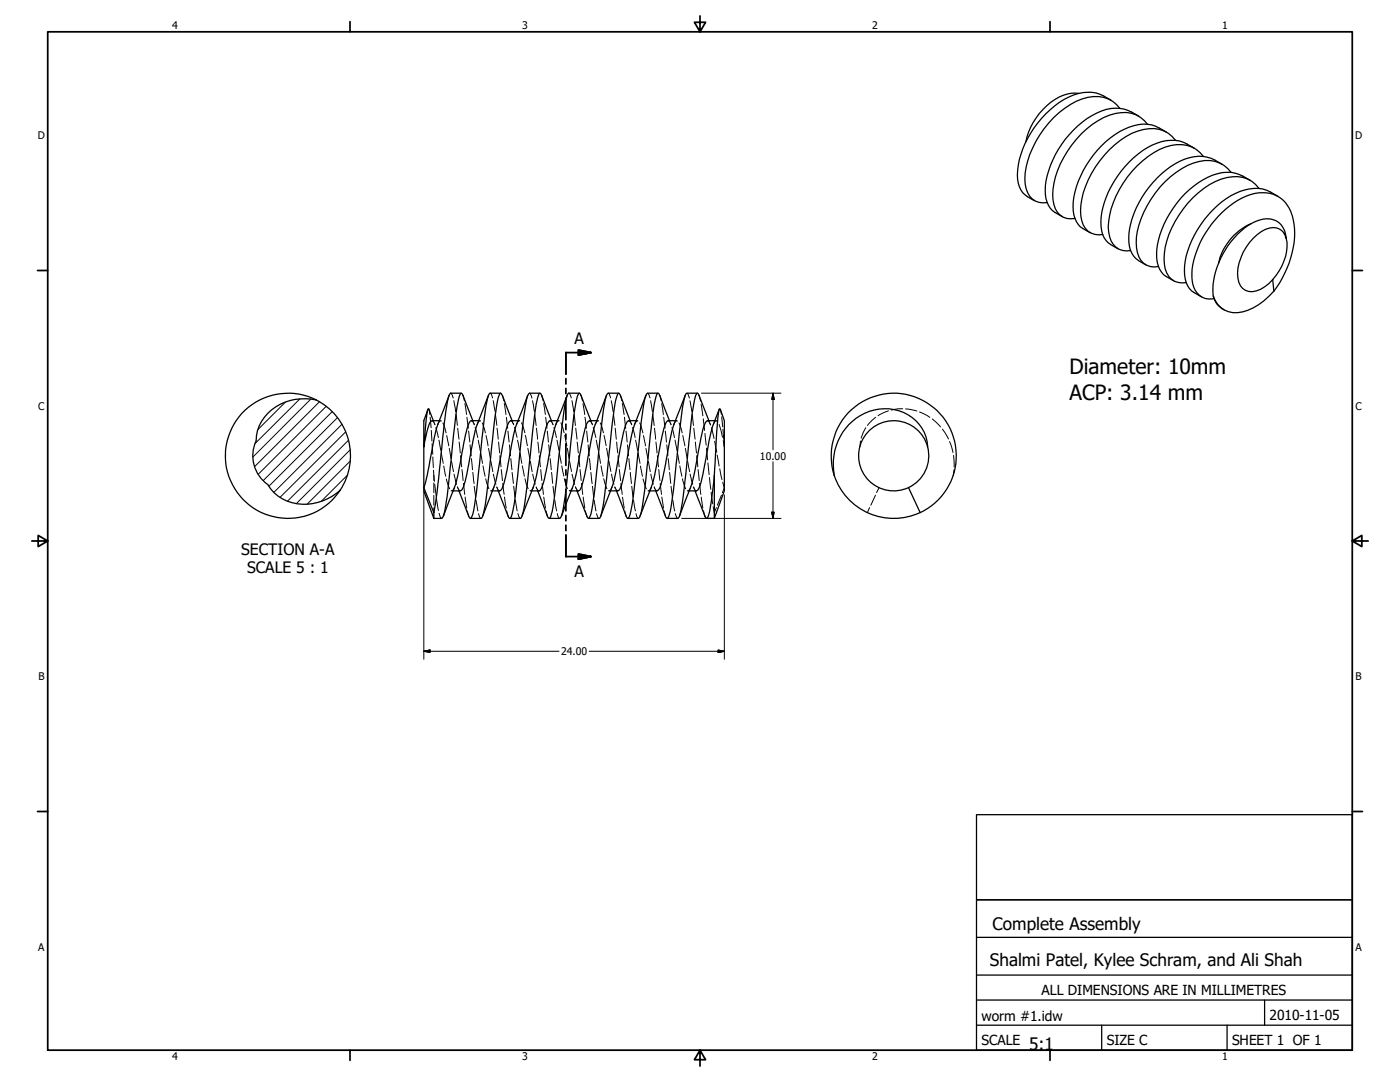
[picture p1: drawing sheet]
<svg xmlns="http://www.w3.org/2000/svg" width="559mm" height="432mm" viewBox="0 0 559 432" stroke-linecap="round" stroke-linejoin="round" font-family="sans-serif">
<!-- layer: Visible (ANSI) -->
<g fill="none" stroke="#000" stroke-width=".51">
<path d="M430.6 37.3a16.7 16.7 0 0 0-14.3 6.4 25.5 25.5 0 0 0-6.8 12.8M443.5 40a16.2 16.2 0 0 0-18.8-.3 39.6 39.6 0 0 0-18.5 28.1 10.4 10.4 0 0 0 3.8 10.6M447 43.2a12.6 12.6 0 0 0-15.1-3.7 38.2 38.2 0 0 0-22.8 31.9 8.9 8.9 0 0 0 5.6 9.4h3.3M451.5 44.7a15.3 15.3 0 0 0-15.7 1.5 38.6 38.6 0 0 0-18.6 29.8 10 10 0 0 0 6.9 10.5M451.5 44.6l3 1.8M458.1 49.7a12.3 12.3 0 0 0-15.1-3.8 38.2 38.2 0 0 0-22.8 31.8 8.7 8.7 0 0 0 5.6 9.5h3.3M465.6 52.8a15.2 15.2 0 0 0-9.4-3.3 27.9 27.9 0 0 0-18.2 10.5 35 35 0 0 0-9.6 24.1 9.7 9.7 0 0 0 6.8 8.8M469.2 56a12.4 12.4 0 0 0-15.1-3.7 37.8 37.8 0 0 0-20.8 22.1 21.7 21.7 0 0 0-.9 15.4 7 7 0 0 0 7.8 3.8M476.8 59.2a16 16 0 0 0-18.8-.3 40.1 40.1 0 0 0-18.5 28 11.9 11.9 0 0 0 2.8 9.9l1 .7M410 78.4l2.9 1.7M480.3 62.4a12.6 12.6 0 0 0-15.1-3.7 38.4 38.4 0 0 0-22.9 31.9 9.4 9.4 0 0 0 4.3 8.8l3 .7 1.7-.1M487.9 65.6a15.8 15.8 0 0 0-18.8-.3 38.8 38.8 0 0 0-18.6 29.9 10.1 10.1 0 0 0 6.9 10.5"/>
<path d="M491.4 68.8a12.3 12.3 0 0 0-15.1-3.7 38.9 38.9 0 0 0-22.7 29.6 12.1 12.1 0 0 0 2.9 10.4 6.9 6.9 0 0 0 5.9 1.3M499 71.9a14.5 14.5 0 0 0-13.1-2.6 36.6 36.6 0 0 0-22.2 22.3 21.7 21.7 0 0 0-1.3 14.8 9.3 9.3 0 0 0 6.1 5.7M502.5 75.2a11.6 11.6 0 0 0-12.9-4.3 32.7 32.7 0 0 0-19.1 15 29.7 29.7 0 0 0-5.4 21.4 7 7 0 0 0 8.4 5.5M510.1 78.4a16 16 0 0 0-18.8-.3 40.1 40.1 0 0 0-18.5 28 12.1 12.1 0 0 0 2.8 10l4 2.4M443.3 97.6l3 1.7M499.2 89.3a22.5 22.5 0 0 0-12.8 15.7M513.4 95.2a19 19 0 0 1-5.4 16.4M484.3 118.1a7.5 7.5 0 0 0 3.4 5M508 111.6a11.3 11.3 0 0 1-9.5 4.7 6.3 6.3 0 0 1-4.5-7.2 21.5 21.5 0 0 1 11.1-17.6 5.5 5.5 0 0 1 8.3 3.7 7.7 7.7 0 0 0-10.7-7.4 29.1 29.1 0 0 0-16.2 17 26.9 26.9 0 0 0-2.2 13.3 9.3 9.3 0 0 0 11.7 6.4 25.1 25.1 0 0 0 12.4-8.3M508 111.6l.4 4.6M508.4 116.2a38.7 38.7 0 0 0 8.1-26.7 13.3 13.3 0 0 0-9.6-12.3 19.9 19.9 0 0 0-16 4.9 38.5 38.5 0 0 0-15.2 27 9.5 9.5 0 0 0 4.4 9.6 7.1 7.1 0 0 0 4.5 .5M487.7 123.2l.9 .4"/>
<path d="M126.2 159.6a20.2 20.2 0 0 0-22.8 10.4l-.7 2-.5 4M179.3 157.8l-5.2 13.8-3.5 17.9-1.4 5.1 4 10M184.1 156.9h-4.2a9.3 9.3 0 0 0-1.7 5.5l-3.8 34.2-1.2 8M194.9 157.8l-2.2 5.8a49.7 49.7 0 0 0-4.3 14.5l-1.3 6.9a29.8 29.8 0 0 1-2.9 10.6l-3.4 .3M199.8 156.9l-4.5 .2a41.2 41.2 0 0 0-2.3 12.7 493 493 0 0 1-4.3 35.4l-.5 1.4-.6 .2-.5-.8-3.9-10.1M200.5 157.9l-.5-.9-.5 .2a78.9 78.9 0 0 0-3 18.8l-1.9 18a45.8 45.8 0 0 1-2.3 12.8l-4.5 .1M200.5 157.8l3.9 10.1M210.6 157.8l-2.1 5.8a42.7 42.7 0 0 0-3.6 10.3l-2.5 13.4a26.2 26.2 0 0 1-2.5 8.3l-.4 .3h-3M211.3 157l-.2 .1a32.2 32.2 0 0 0-2.2 10.5l-.2 2.3a412.8 412.8 0 0 1-4.3 35.3 1.55 1.55 0 0 1-1.1 1.7l-4.4-11M211.3 156.9h4.2M216.2 157.9l-.5-.9h-.3a25.9 25.9 0 0 0-2.1 9.4l-.6 4.5a333.2 333.2 0 0 1-4.2 34.7l-.8 1.3h-4.2M216.2 157.8l3.9 10.1"/>
<path d="M226.4 157.8l-5.4 14.3-2.9 15.2a27.2 27.2 0 0 1-2.5 8.4l-3.3 .2M231.3 156.9h-4.3a18 18 0 0 0-2.1 8.6l-.6 4.3a402 402 0 0 1-4.2 35.4l-.5 1.4-.5 .2-.6-.8-3.9-10.1M242.1 157.8l-4.9 12.8-2.8 13.3a39.9 39.9 0 0 1-3.1 11.8l-3.3 .2M247 156.9l-4.5 .2a53.1 53.1 0 0 0-2.7 15.1l-2.1 20.6a61.7 61.7 0 0 1-2.4 13.8l-.3 .2-.5-.2-4.2-10.7M257.8 157.8l-5.1 13.5-2.8 13.7a29.3 29.3 0 0 1-2.7 10.5l-.6 .4h-3M258.4 157l-.2 .1a53.1 53.1 0 0 0-2.7 15.1l-2.1 20.6a57.8 57.8 0 0 1-2.4 13.8l-.6 .3-.2-.3-4.1-10.7M258.4 156.9h4.2M263.3 157.9l-.5-.9h-.3a24.7 24.7 0 0 0-2.1 9.5l-.5 4.4a353.7 353.7 0 0 1-4.3 34.7l-.8 1.3h-4.2M263.3 157.8l3.9 10.1M273.5 157.8l-2.2 5.8a53.3 53.3 0 0 0-4.4 14.5l-1.7 9.2a21.7 21.7 0 0 1-2.5 8.3l-3.3 .3M274.1 157l-.2 .1a41.2 41.2 0 0 0-2.4 12.7 431.7 431.7 0 0 1-4.3 35.4 1.62 1.62 0 0 1-1 1.7l-4.5-11M274.1 156.9h4.3"/>
<path d="M102.2 176a14 14 0 0 0 4.7 17.4 17.9 17.9 0 0 0 23.8 5.7l5.1-3.5M170.8 163.4l-1.6 4.5v28l4 11M173 167.9l-1.9-4.8a6.5 6.5 0 0 0-1 4.3l-.9 10.9a26.8 26.8 0 0 1 2.8-10.2l3.3-.2M188.7 167.9l-4.4-10.9a1.53 1.53 0 0 0-1.1 1.6 410.6 410.6 0 0 0-4.3 35.4 56.5 56.5 0 0 1-2.1 12.3l-.5 .6h-3.1M191.1 167.9l-3.2 .1a20.5 20.5 0 0 0-2.7 8.5l-3.3 16.7-4.9 12.8M206.8 167.9h-3a8.6 8.6 0 0 0-2.3 5.6l-3.1 16.4a45.5 45.5 0 0 1-3.5 10.3l-2.2 5.8M222.4 167.9l-3.3 .2a21.7 21.7 0 0 0-2.5 8.4l-2.9 15.2-.8 2.8-4.6 11.5M235.8 167.9l-4.4-10.9a1.73 1.73 0 0 0-1.1 1.7l-1.1 5.8-.7 6.4a397.2 397.2 0 0 1-4.3 34.7l-.8 1.3h-4.2M238.2 167.9l-3.4 .2a19.7 19.7 0 0 0-2.5 8.4l-3.3 16.8-4.9 12.7M251.5 167.9l-3.9-10.1-.5-.8a1.61 1.61 0 0 0-1 1.6 477.5 477.5 0 0 0-4.6 37.7 37.6 37.6 0 0 1-2.1 10.5l-4.5 .1M253.9 167.9l-3.1 .1-.5 .3a86 86 0 0 0-4 17.4l-1.6 7.6-4.9 12.7M269.6 167.9l-3.2 .1a22.2 22.2 0 0 0-2.9 9.6l-2.7 14.1-5.3 14.3"/>
<path d="M283 167.9l-4.2-10.7-.3-.2-.5 .2a71 71 0 0 0-2.7 16.2l-2.4 22.8a32.2 32.2 0 0 1-2.1 10.6l-4.5 .1M285.3 167.9h-2.9a8.6 8.6 0 0 0-2.3 5.6l-3.2 16.4a42.7 42.7 0 0 1-3.5 10.3l-2.2 5.8M287.1 163.3a49.2 49.2 0 0 0-4.1 12.6l-1.6 9.1a34.7 34.7 0 0 1-3 10.6l-.4 .3h-2.9M370.3 178.3a16.7 16.7 0 0 0-21.4-14.7 22.1 22.1 0 0 0-15.9 26.2M285.1 189.8l-.9 8.2a18.9 18.9 0 0 1-2.1 8.9l-.5-.4-4.2-10.6M285.1 189.8l1-17.5a26 26 0 0 1 1.2-9.2l1.8 4.8v28l-4 11M285.1 189.8v17.1M333 189.8a25 25 0 0 1 14.9-31.3 25 25 0 0 1 31.9 13.8 25 25 0 0 1-12.5 32.3l-4.7-10M333 189.8a25 25 0 0 0 34.2 14.8M173.2 204.6v2.3M282 206.9h3.1"/>
<circle cx="114.9" cy="181.9" r="25"/>
<circle cx="356.7" cy="181.9" r="14"/>
</g>
<!-- layer: Hidden (ANSI) -->
<g fill="none" stroke="#000" stroke-width=".4">
<path d="M179.9 156.9l1 1.9M181.2 159.9l.7 4.4M184.8 157.8l.6 2.2M195.6 156.9l.5 .4 .5 1.5M196.8 159.9l.8 4.4M200.5 157.9l.6 2.1M211.3 157l.5 .4 .5 1.5M212.5 160l.8 4.3M216.2 157.9l.6 2.1M227 156.9l1 1.9M228.3 159.9l.7 4.4M231.9 157.8l.6 2.2"/>
<path d="M242.8 156.9l.4 .4 .5 1.5M244 159.9l.7 4.4M247.6 157.8l.6 2.2M258.4 157l.7 .8 .4 1M259.7 159.9l.7 4.4M263.3 157.9l.6 2.1M274.1 157l.5 .4 .5 1.5M275.4 160l.8 4.3M279 157.8l.7 2.3M171.2 163.3l.4 2.1M171.7 166.5l.4 4.2M172.1 171.8l.3 4.2"/>
<path d="M172.4 168l.6 .3 .6 1.2M172.5 177.1l.2 4.2M173 167.9l.2 .5M173.4 168.8l.1 .6M174 170.6l1 4M175.2 175.6l.8 4.2M175.3 167.9h.2M175.7 167.9h.2M176.1 168a.83 .83 0 0 0-1 .7l-.3 .7M176.8 168.8l1.3 4M178.3 173.8l.8 4.1M179.3 178.9l.7 4.2"/>
<path d="M182.1 165.4l.5 4.3M182.7 170.9l.5 4.4M183.3 176.4l.4 4.4M185.5 161l.7 4.4M186.4 166.5l.5 4.4M187 172l.5 4.4M187.6 177.5l.5 4.4M188.2 167.9l.5 .4 .7 1.2M188.7 167.9l.2 .5M189.1 168.8l.2 .6M189.7 170.5l1 4.1M190.9 175.6l.7 4.2"/>
<path d="M191.1 167.9h.2M191.5 167.9h.1M191.8 168l-.8 .3-.5 1.1M192.5 168.8l1.2 4M194 173.8l.8 4.1M195 178.9l.8 4.2M197.7 165.4l.6 4.3M198.4 170.9l.5 4.4M199 176.4l.5 4.4M201.3 161l.6 4.4M202.1 166.6l.5 4.3M202.8 172l.4 4.4"/>
<path d="M203.3 177.5l.5 4.4M203.8 167.9l.6 .4 .6 1.2M204.4 167.9l.2 .5M204.8 168.8l.2 .6M205.4 170.5l1 4.1M206.6 175.6l.8 4.1M206.8 167.9h.1M207.1 167.9h.2M207.5 168l-.7 .3-.6 1.1M208.2 168.7l1.3 4M209.7 173.7l.8 4.2M210.7 178.9l.8 4.1"/>
<path d="M213.4 165.4l.6 4.4M214.1 170.9l.5 4.4M214.7 176.4l.4 4.4M217 161l.7 4.4M217.8 166.6l.5 4.3M218.4 172l.5 4.4M219 177.5l.5 4.4M219.5 168l.6 .3 .7 1.2M220.1 167.9l.2 .5M220.5 168.8l.2 .6M221.1 170.6l1 4M222.3 175.6l.8 4.1"/>
<path d="M222.4 167.9h.2M222.8 167.9h.2M223.2 168l-.8 .3-.5 1.1M223.9 168.7l1.3 4M225.4 173.7l.9 4.2M226.4 178.9l.7 4.1M229.2 165.4l.5 4.4M229.8 170.9l.5 4.4M230.4 176.4l.4 4.4M232.7 161l.7 4.4M233.5 166.5l.6 4.4M234.2 172l.4 4.4"/>
<path d="M234.8 177.5l.4 4.4M235.3 168l.5 .3 .7 1.2M235.8 167.9l.2 .5M236.2 168.8l.2 .6M236.8 170.6l1 4M238 175.6l.8 4.2M238.2 167.9h.2M238.6 167.9h.2M239 168h-.6l-.8 1.4M239.6 168.8l1.3 3.9M241.1 173.7l.8 4.2M242.1 178.9l.8 4.1"/>
<path d="M244.9 165.4l.5 4.3M245.6 170.9l.4 4.4M246.1 176.4l.5 4.4M248.4 161l.7 4.4M249.2 166.5l.5 4.4M249.9 172l.4 4.4M250.4 177.5l.5 4.4M251 168l.5 .3 .7 1.2M251.5 167.9l.2 .5M251.9 168.8l.2 .6M252.5 170.6l1 4M253.7 175.6l.8 4.2"/>
<path d="M253.9 167.9h.2M254.3 167.9h.1M254.6 168l-.5 .1-.8 1.3M255.3 168.8l1.3 4M256.8 173.8l.8 4.1M257.8 178.9l.8 4.2M260.5 165.4l.6 4.4M261.2 170.9l.5 4.4M261.8 176.4l.5 4.4M264.1 161.1l.7 4.3M264.9 166.6l.5 4.3M265.6 172l.5 4.4"/>
<path d="M266.1 177.5l.5 4.4M266.7 167.9l.8 .8 .3 .8M267.2 167.9l.2 .5M267.6 168.8l.2 .6M268.2 170.6l1 4M269.4 175.6l.8 4.2M269.6 167.9h.2M269.9 167.9h.2M270.4 168l-.8 .3-.6 1.1M271 168.8l1.3 4M272.5 173.8l.9 4.1M273.6 178.9l.7 4.2"/>
<path d="M276.3 165.4l.5 4.4M276.9 170.9l.5 4.4M277.6 176.4l.4 4.4M279.8 161.3l.7 4.6M280.7 167.1l.5 4.7M281.4 173l.5 4.7M282 178.8l.4 4.7M282.4 167.9l.6 .4 .7 1.4M283 167.9l.1 .5M283.3 168.8l.2 .6M284 170.7l1 4.3M285.2 176.1l.9 4.4"/>
<path d="M285.3 167.9h.2M285.7 167.9h.2M286.4 168.3l-.8-.3-.9 1.4M287 169.4l1.4 5.1M287.5 163.4l.4 2M288 166.4l.5 4M288.5 171.3l.4 4M288.7 175.8l.4 2.5-.1-2M343.5 176l-.3 2.3M345.6 170.7l-1.9 4.2M349.5 166.6l-3.2 3.2M354.6 164l-4.1 1.9"/>
<path d="M360.3 163.1l-4.6 .5M361.4 163.2l4.6 .8M367 164.4l4.2 2.2M372.1 167.2l3.3 3.2M376.2 171.3l2.4 3.9M379 176.2l1.4 4.4M172.8 182.4l.2 4.2M173 187.6l.2 2.2M173.2 189.8l.2 2.3M173.2 189.8v2M173.2 192.7v4M173.2 197.7v3.9"/>
<path d="M173.5 193.3l.6 4.6M174.2 199.1l.8 4.6M176.1 180.8l.8 4.1M177.1 186l.8 4.1M178.2 191.1l1.3 4M180.2 184.1l.8 4.1M180.3 195.9h.2M180.7 195.9h.1M181.2 189.2l1 4.1M181.4 194.4l-.6 1.1-.7 .3M182.6 194.2l.6 1.3 .6 .3M182.6 194.5l.2 .4"/>
<path d="M183 195.5l.2 .4M183.8 181.9l.5 4.4M184.4 187.4l.4 4.4M185 192.9l.5 4.4M185.7 198.4l.6 4.4M188.2 183l.4 4.5M188.7 188.5l.5 4.5M189.3 194.1l.6 4.3M190 199.6l.8 4.3M191.8 180.8l.8 4.1M192.8 185.9l.8 4.2M193.9 191.1l1.2 4"/>
<path d="M196 184.1l.7 4.1M196 195.9h.2M196.3 195.9h.2M196.9 189.2l1 4.1M197.1 194.4l-.8 1.4h-.5M198.2 194.3l.7 1.3 .6 .3M198.3 194.5l.2 .4M198.7 195.5l.2 .4M199.5 181.9l.5 4.4M200.1 187.4l.5 4.4M200.7 192.9l.5 4.4M201.4 198.4l.7 4.4"/>
<path d="M203.9 183l.4 4.5M204.4 188.5l.5 4.4M205 194.1l.5 4.3M205.7 199.5l.7 4.4M207.6 180.8l.7 4.1M208.5 185.9l.8 4.2M209.5 191.1l1.3 3.9M211.6 184.1l.8 4.1M211.7 195.9h.2M212.1 195.9h.2M212.6 189.2l1 4.1M212.9 194.5l-.6 1-.8 .3"/>
<path d="M214 194.3l.6 1.2 .6 .4M214.1 194.5l.1 .4M214.4 195.5l.2 .4M215.3 181.9l.4 4.4M215.8 187.4l.5 4.4M216.4 192.9l.5 4.4M217 198.4l.7 4.4M219.6 183l.4 4.5M220.2 188.5l.4 4.4M220.7 194.1l.6 4.3M221.4 199.5l.8 4.4M223.3 180.8l.7 4.1"/>
<path d="M224.2 185.9l.8 4.1M225.2 191l1.3 4M227.3 184l.8 4.2M227.4 195.9h.2M227.8 195.9h.2M228.3 189.2l1.1 4.1M228.5 194.5l-.8 1.3h-.5M229.7 194.2l.6 1.3 .6 .4M229.7 194.5l.2 .4M230.1 195.5l.2 .4M230.9 181.9l.5 4.4M231.5 187.4l.5 4.4"/>
<path d="M232.1 192.9l.5 4.4M232.8 198.4l.6 4.4M235.3 183l.4 4.5M235.8 188.5l.5 4.5M236.5 194.1l.5 4.3M237.2 199.6l.7 4.3M239 180.8l.7 4.1M239.9 185.9l.8 4.2M241 191.1l1.3 4M243.1 184.1l.7 4.1M243.1 195.9h.2M243.5 195.9h.1"/>
<path d="M244 189.2l1 4.1M244.2 194.4l-.5 1.1-.8 .3M245.4 194.2l1.2 1.7M245.4 194.5l.2 .4M245.8 195.5l.3 .4M246.7 181.9l.4 4.4M247.2 187.4l.5 4.4M247.8 192.9l.5 4.4M248.5 198.4l.7 4.4M251 183l.5 4.5M251.6 188.5l.4 4.5M252.2 194.1l.5 4.3"/>
<path d="M252.9 199.5l.7 4.4M254.7 180.8l.8 4.1M255.7 186l.8 4.1M256.7 191.1l1.3 4M258.8 184.1l.7 4.1M258.8 195.9h.2M259.2 195.9h.2M259.8 189.2l.9 4.1M260 194.4l-.6 1.1-.8 .3M261.1 194.2l.3 .9 .9 .7M261.2 194.5l.2 .4M261.6 195.5l.1 .4"/>
<path d="M262.4 181.9l.4 4.4M263 187.4l.4 4.4M263.5 192.9l.5 4.4M264.2 198.4l.7 4.4M266.7 183l.4 4.5M267.3 188.5l.4 4.4M267.8 194.1l.6 4.3M268.5 199.5l.8 4.4M270.4 180.8l.7 4.1M271.3 185.9l.9 4.2M272.4 191.1l1.3 4M274.4 184.1l.9 4.1"/>
<path d="M274.5 195.9h.2M274.9 195.9h.2M275.5 189.2l1 4.1M275.7 194.4l-.9 1.4h-.4M276.8 194.3l.6 1.3 .6 .3M276.9 194.5l.2 .4M277.2 195.5l.2 .4M278.1 181.9l.4 4.4M278.6 187.4l.5 4.4M279.2 192.9l.5 4.4M279.9 198.4l.6 4.4M282.6 184.7l.5 4.7"/>
<path d="M283.2 190.6l.5 4.7M283.8 196.4l.7 4.7M286.3 181.6l.7 4.4M287.3 187.1l.9 4.3M288 197.6l-1.7 4M288.5 192.5a4.4 4.4 0 0 1-.1 4.1M349.4 197.6l-1.8 4M350.8 194.6l-.9 2M380.6 181.7l.2 4.7M380.7 187.5l-.2 2.3M173.2 202.6v2M175.3 204.9l.4 1.3 .6 .7"/>
<path d="M186.5 203.9l.6 2.1M191 205l.5 1.5 .5 .4M202.2 203.8l.6 2.2M206.7 205l1 1.9M217.9 203.8l.6 2.2M222.4 205l.5 1.5 .5 .4M233.6 203.8l.7 2.2M238.1 205l.5 1.5 .5 .4M249.4 203.9l.5 2.1M253.9 205l.2 1 .7 .9M265 203.8l.6 2.2M269.6 205l.9 1.9"/>
<path d="M280.8 203.8l.6 2.2M284.7 202.2l.4 2.4 .8-2M347.1 202.6l-.9 2"/>
</g>
<!-- layer: Section Line (ANSI) -->
<g fill="none" stroke="#000" stroke-width=".7">
<path d="M230.9 139.7l5 1-5 1zM225.9 151.1v2.1M225.9 155v2.1M225.9 158.9v8.6M235.9 140.7h-10v8.6M225.9 169.3v2.1M225.9 173.2v2.1M225.9 177.1v8.6M225.9 187.5v2.1M225.9 191.4v2.1M225.9 195.3v8.6M225.9 205.7v2.1"/>
<path d="M225.9 209.6v2.2M225.9 213.6v8.5h10M230.9 221.1l5 1-5 1z"/>
</g>
<path d="M230.9 141.7l5-1zM230.9 139.7l5 1-5 1zM230.9 223.1l5-1zM230.9 221.1l5 1-5 1z" fill="#000" stroke="#000" stroke-width=".7"/>
<!-- layer: Border (ANSI) -->
<g fill="none" stroke="#000" stroke-width=".7">
<path d="M19 12.7h520.8v406.4h-520.8zM139.7 8.6v4.1M279.4 6.3v6.4l-2.2-3.8h4.4l-2.2 3.8M419.1 8.6v4.1M15 107.9h4M539.8 107.9h4M12.7 215.9h6.3l-3.8-2.2v4.4l3.8-2.2M539.8 215.9l3.8 2.2v-4.4l-3.8 2.2h6.3M15 323.8h4M539.8 323.8h4M139.7 419.1v4.1M279.4 419.1l2.2 3.8h-4.4l2.2-3.8v6.3"/>
<path d="M419.1 419.1v4.1"/>
</g>
<!-- layer: Title (ANSI) -->
<path d="M389.8 325.1h150v34h-150zM389.8 359.1h150v60h-150zM389.8 374.1h150M389.8 399.1h150M389.8 389.1h150M504.8 399.1v10M389.8 409.1h150M439.7 409.1v10M489.8 409.1v10" fill="none" stroke="#000" stroke-width=".51"/>
<!-- layer: Hatch (ANSI) -->
<g fill="none" stroke="#000" stroke-width=".4">
<path d="M119.7 159.2l-17.8 17.8M124.1 159.3l-23.1 23.1M113.9 160.5l-11 10.9M127.5 160.3l-25.8 25.9M130.2 162.2l-27.1 27.1M132.6 164.3l-27.6 27.5M134.7 166.7l-27.4 27.4M136.5 169.4l-27.2 27.1M138 172.3l-26.2 26.2M139.1 175.7l-24.4 24.3M139.8 179.5l-21.5 21.5M138.7 189.5l-10.6 10.7"/>
<path d="M139.8 184l-17.2 17.2"/>
</g>
<!-- layer: Dimension (ANSI) -->
<path d="M280 156.9h31.7M308.5 156.9l.5 2.5h-1zM308.5 156.9v22.6M169.2 196.2v66.9M289.1 197.5v65.6M308.5 184.3v22.6M272.1 206.9h39.6M308 204.4h1l-.5 2.5zM169.2 259.9l2.4-.5v1zM169.2 259.9h53.9M235.1 259.9h54M286.6 259.4l2.5 .5-2.5 .5z" fill="none" stroke="#000" stroke-width=".4"/>
<path d="M308.5 156.9l.5 2.5zM308.5 156.9l.5 2.5h-1zM308 204.4l.5 2.5zM308 204.4h1l-.5 2.5zM169.2 259.9l2.4-.5zM169.2 259.9l2.4-.5v1zM286.6 260.4l2.5-.5zM286.6 259.4l2.5 .5-2.5 .5z" fill="#000" stroke="#000" stroke-width=".4"/>
<g font-size="8.4">
<text x="426.9" y="149.4">Diameter: 10mm</text>
<text x="426.9" y="159.4">ACP: 3.14 mm</text>
</g>
<g font-size="6.9">
<text x="396.2" y="371.1">Complete Assembly</text>
<text x="395.1" y="385.7">Shalmi Patel, Kylee Schram, and Ali Shah</text>
<text x="410.7" y="419.2">5:1</text>
</g>
<g font-size="6.3">
<text x="229.4" y="137.2">A</text>
<text x="96.3" y="221.3">SECTION A-A</text>
<text x="98.6" y="228.9">SCALE 5 : 1</text>
<text x="229.4" y="230.2">A</text>
</g>
<g font-size="5.5">
<text x="415.7" y="397.2">ALL DIMENSIONS ARE IN MILLIMETRES</text>
<text x="391.7" y="407.3">worm #1.idw</text>
<text x="506.7" y="407.2">2010-11-05</text>
<text x="391.7" y="417.2">SCALE</text>
<text x="441.8" y="417.2">SIZE C</text>
<text x="491.7" y="417.2">SHEET 1 OF 1</text>
</g>
<g font-size="4.2">
<text x="68.7" y="11.7">4</text>
<text x="208.4" y="11.7">3</text>
<text x="348.1" y="11.7">2</text>
<text x="487.8" y="11.7">1</text>
<text x="15.1" y="55.5">D</text>
<text x="540.9" y="55.5">D</text>
<text x="15.2" y="163.4">C</text>
<text x="541" y="163.4">C</text>
<text x="303.3" y="183.5">10.00</text>
<text x="224" y="261.4">24.00</text>
<text x="15.3" y="271.4">B</text>
<text x="541.1" y="271.4">B</text>
<text x="15.2" y="379.3">A</text>
<text x="541" y="379.3">A</text>
<text x="68.7" y="423.2">4</text>
<text x="208.4" y="423.2">3</text>
<text x="348.1" y="423.2">2</text>
<text x="487.8" y="423.2">1</text>
</g>
</svg>
